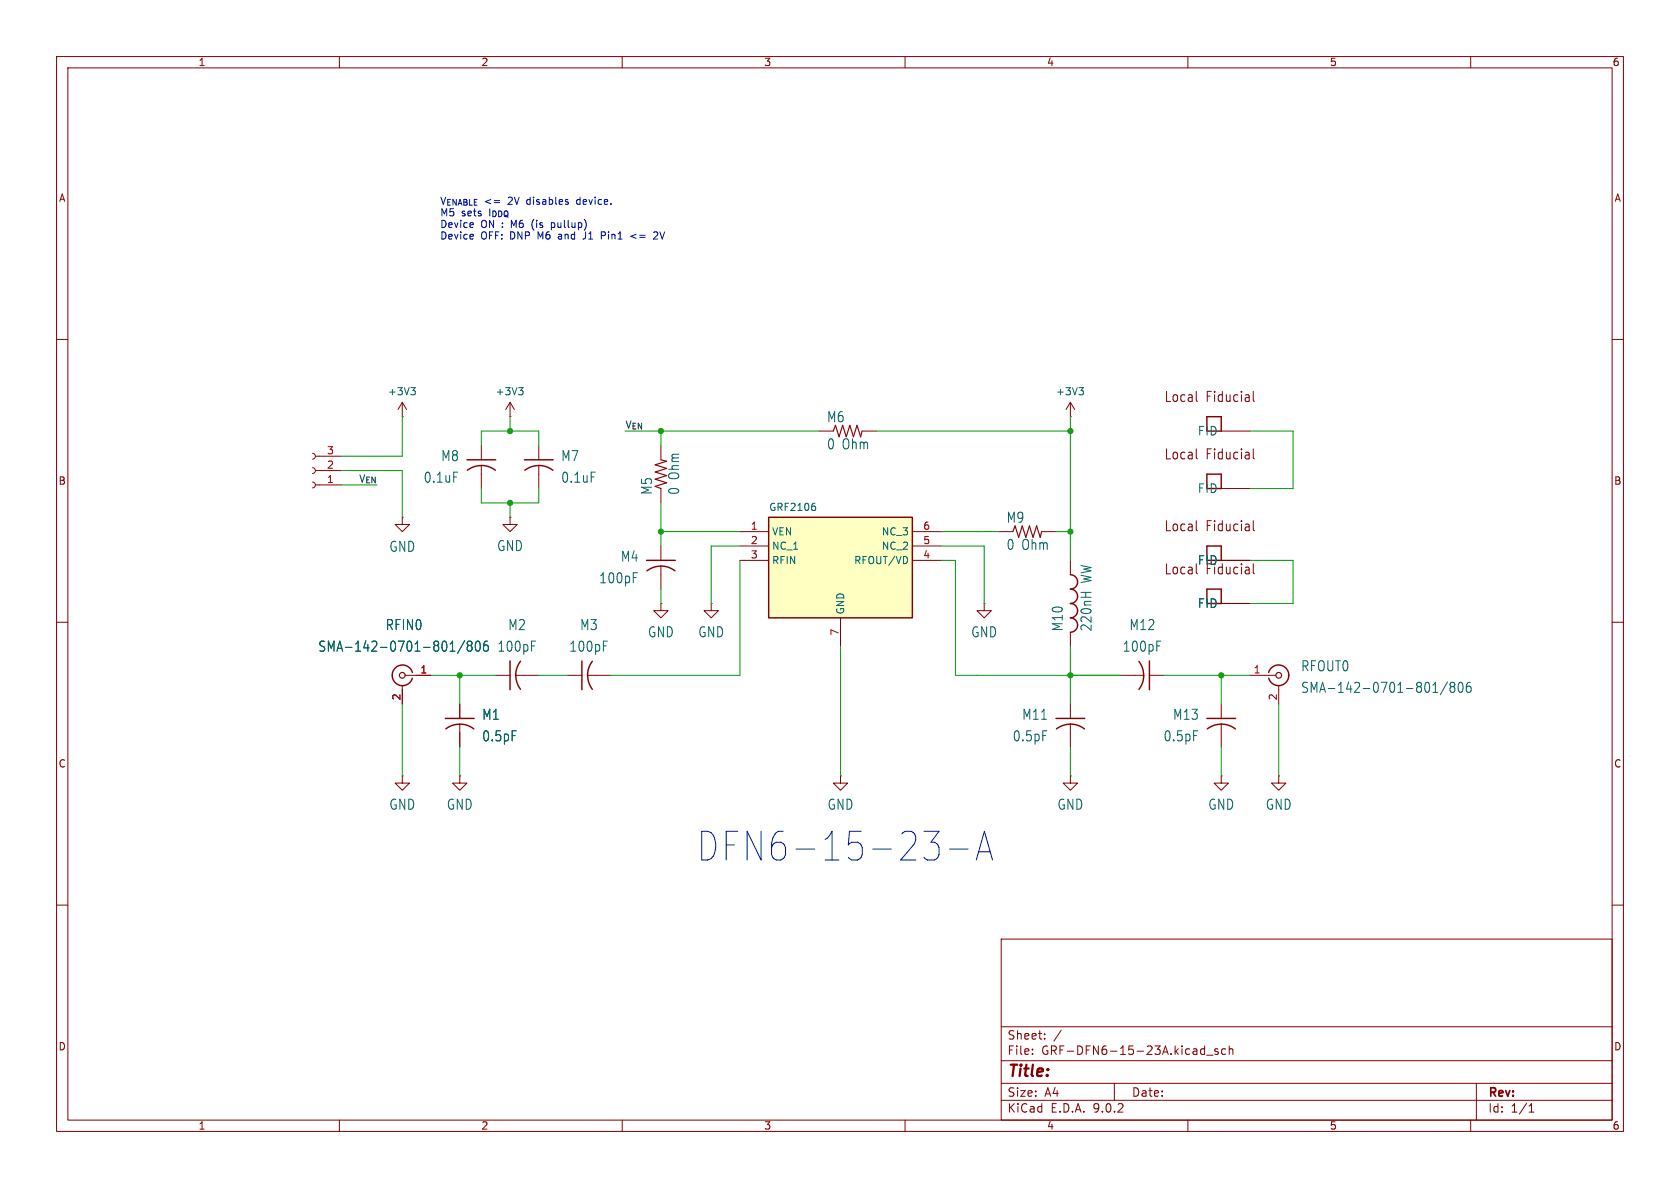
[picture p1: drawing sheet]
<svg xmlns="http://www.w3.org/2000/svg" width="297mm" height="210mm" viewBox="0 0 297 210" stroke-linecap="round" stroke-linejoin="round" font-family="sans-serif">
<g fill="none" stroke="#840000" stroke-width=".18">
<path d="M10 10h277v190h-277zM12 12h273v186h-273zM60 10v2M110 10v2M160 10v2M210 10v2M260 10v2M10 60h2M71.1 73.7h.1M71.1 71.1v2.6M71.1 71.1l-.7 1.3M71.1 71.1l.8 1.3"/>
<path d="M85.1 78.7v2.6M90.2 73.7h.1M90.2 71.1l-.8 1.3M90.2 71.1l.7 1.3M90.2 71.1v2.6M95.2 78.7v2.6M116.8 78.7v2.6M144.8 76.2h2.5M152.4 76.2h2.5M189.2 73.7h.1M189.2 71.1v2.6M189.2 71.1l-.7 1.3"/>
<path d="M189.2 71.1l.8 1.3M211.5 70.7l.2 .3M215.9 76.2h5.1M221.6 69.2v1.5l.2 .3M221.6 79.3v1.6l.2 .2M285 60h2M55.2 85.2l.4 .2 .2 .3-.2 .4-.4 .1M55.2 82.7l.4 .1 .2 .4-.2 .3-.4 .2M55.2 80.1l.4 .2 .2 .3-.2 .4-.4 .2M55.8 85.7h4.5M55.8 83.2h4.5M55.8 80.6h4.5"/>
<path d="M71.1 91.4v1.3h1.3l-1.3 1.3-1.3-1.3h1.3M71.1 91.4h.1M85.1 82.3v4.1M90.2 91.4v1.3h1.2l-1.2 1.3-1.3-1.3h1.3M90.2 91.4h.1M95.2 82.3v4.1M116.8 86.4v2.5M116.8 96.5v2.6M176.5 94h2.6M184.1 94h2.6M189.2 99.1v2.5M211.5 93.6l.2 .2"/>
<path d="M211.5 80.9l.2 .2M215.9 99.1h5.1M215.9 86.4h5.1M221.6 92v1.6l.2 .2M221.6 99.7v1.5l.2 .2M10 110h2M71.6 119.4h4.6M100.3 119.4h2.6M103.9 119.4h4M116.8 106.7v1.3h1.3l-1.3 1.2-1.2-1.2h1.2M116.8 106.7h.1M116.8 100.1v4"/>
<path d="M125.7 106.7v1.3h1.3l-1.3 1.2-1.2-1.2h1.2M125.7 106.7h.1M174 106.7v1.3h1.3l-1.3 1.2-1.3-1.2h1.3M174 106.7h.1M189.2 111.8v2.5M198.1 119.4h4.1M203.2 119.4h2.5M211.5 101.2l.2 .2M215.9 106.7h5.1M221 119.4h4.6M285 110h2M71.1 137.2v1.2h1.3l-1.3 1.3-1.3-1.3h1.3"/>
<path d="M71.1 137.2h.1M71.1 121.2v3.3M81.3 137.2v1.2h1.2l-1.2 1.3-1.3-1.3h1.3M81.3 137.2h.1M81.3 124.5v2.5M81.3 128v4.1M148.6 137.2v1.2h1.3l-1.3 1.3-1.3-1.3h1.3M148.6 137.2h.1M189.2 137.2v1.2h1.3l-1.3 1.3-1.2-1.3h1.2M189.2 137.2h.1M189.2 124.5v2.5M189.2 128v4.1"/>
<path d="M215.9 137.2v1.2h1.3l-1.3 1.3-1.3-1.3h1.3M215.9 137.2h.1M215.9 124.5v2.5M215.9 128v4.1M226.1 137.2v1.2h1.2l-1.2 1.3-1.3-1.3h1.3M226.1 137.2h.1M226.1 121.2v3.3M10 160h2M177 166h108v32h-108zM285 160h2M60 198v2M110 198v2"/>
<path d="M160 198v2M177 194.5h108M177 191.5h108M177 187.5h108M177 181.5h108M182.5 186.3v.1M182.5 185.5v.1M184.7 183.6v.1M184.7 182.8v.1M187.6 182.1l-1.3 2M197 191.5v3M210 198v2"/>
<path d="M212.5 185.4l.5 .1M213 184.9v1.5M213 186.3l-.5 .1M213.3 186.5h1.2M215.3 185.5l-.3-.1-.3 .2 .1 .2 .5 .2v.3h-.6M216.7 185.5l-.5-.1-.2 .3v.4l.1 .2h.6M217.3 185.5l.2-.1 .4 .1 .1 .9M217.3 184.9v1.5M260 198v2M261 191.5v6.5M270.3 196.6h.9M270.3 195.5l.4-.4v1.5"/>
</g>
<g fill="none" stroke="#840000" stroke-width=".25">
<path d="M213.4 73.7h2.5v2.5h-2.5zM82.5 81.3h5.1M82.6 83.1a4 4 0 0 1 5 0M92.7 81.3h5.1M92.8 83.1a4 4 0 0 1 4.9 0M114.3 99.1h5.1M213.4 83.8h2.5v2.6h-2.5zM213.4 96.5h2.5v2.6h-2.5zM72.9 118.9a1.81 1.81 0 0 0-2.8-1 1.81 1.81 0 0 0 0 3 1.81 1.81 0 0 0 2.8-1M102.9 116.8v5.1M103.9 119.4a4.1 4.1 0 0 0 .8 2.4M104.7 116.9a4.1 4.1 0 0 0-.8 2.5"/>
<path d="M114.4 100.9a4 4 0 0 1 4.9 0M189.2 101.6a1.27 1.27 0 0 1 1.3 1.3 1.27 1.27 0 0 1-1.3 1.2 1.27 1.27 0 0 1 1.3 1.3 1.27 1.27 0 0 1-1.3 1.3 1.27 1.27 0 0 1 1.3 1.3 1.27 1.27 0 0 1-1.3 1.2 1.27 1.27 0 0 1 1.3 1.3 1.27 1.27 0 0 1-1.3 1.3M201.3 116.9a4 4 0 0 1 0 5M203.2 116.8v5.1M213.4 104.1h2.5v2.6h-2.5zM224.3 118.9a1.81 1.81 0 0 1 2.8-1 1.81 1.81 0 0 1 0 2.9 1.81 1.81 0 0 1-2.8-.9M78.7 127h5.1M81.3 128a4.1 4.1 0 0 1 2.5 .9M81.3 128a4.1 4.1 0 0 0-2.5 .9M186.7 127h5.1M189.2 128a4.1 4.1 0 0 1 2.5 .9M189.2 128a4.1 4.1 0 0 0-2.4 .9"/>
<path d="M213.4 127h5M215.9 128a4.1 4.1 0 0 1 2.5 .9M215.9 128a4.1 4.1 0 0 0-2.5 .9"/>
</g>
<g fill="none" stroke="#840000" stroke-width=".2">
<path d="M147.3 76.2l.4-1 .6 2 .7-2 .6 2 .6-2 .7 2 .6-2 .6 2 .3-1M116.8 81.3l1.1 .2-2.1 .7 2.1 .6-2.1 .6 2.1 .7-2.1 .6 2.1 .6-2.1 .7 1 .4M179.1 94l.4-1 .6 2 .6-2 .7 2 .6-2 .6 2 .7-2 .6 2 .2-1"/>
<circle cx="71.1" cy="119.4" r=".51"/>
<circle cx="226.1" cy="119.4" r=".51"/>
</g>
<g fill="none" stroke="#006464" stroke-width=".18">
<path d="M72.6 68.5h.8l-.4 .5M73.2 69l.2 .3v.3l-.2 .2M91.7 68.5h.8l-.5 .5M92.2 69l.3 .3v.3l-.3 .2M190.7 68.5h.8l-.4 .5M191.3 69l.2 .3v.3l-.2 .2M79.6 115.1h.8M79.6 113.8l.4-.5v1.8M82.2 113.3l-1.3 2.2M82.9 114.1l-.3 .3v.4l.3 .3 .4-.1 .2-.2-.1-.5-.2-.2M82.9 114.1l-.3-.3 .3-.5h.3l.3 .4-.3 .4M82.9 114.1h.3"/>
<path d="M84.2 113.4l.3-.1a1.23 1.23 0 0 1 0 1.8h-.1a1.32 1.32 0 0 1-.2-1.7zM86.2 113.3a.63 .63 0 0 0-.7 .8v.7l.1 .2 .4 .1 .3-.2v-.5l-.1-.3-.4-.1-.3 .4M106.7 113.3h.7M112 101.2h.7M191.1 104.7h1.8M192 104.7v.9M204.5 113.3h.7M253.3 122.4h.9M253.3 121.1l.5-.5v1.8M255.9 120.5l-1.3 2.3M256.6 121.4l-.3 .3v.4l.3 .3 .5-.1 .1-.2-.1-.6-.2-.1M256.6 121.4l-.3-.4 .3-.4h.3l.3 .4-.3 .4"/>
<path d="M256.6 121.4h.3M258 120.7l.3-.1a1.23 1.23 0 0 1 0 1.8h-.2a1.32 1.32 0 0 1-.1-1.7zM259.9 120.6a.63 .63 0 0 0-.7 .8v.7l.2 .2 .4 .1 .2-.2 .1-.6-.2-.2-.4-.1-.3 .3"/>
</g>
<path d="M135.9 91.4h25.4v17.8h-25.4z" fill="#ffffc2"/>
<path d="M135.9 91.4h25.4v17.8h-25.4zM90.2 116.8v5.1M92 116.9a4 4 0 0 0 0 4.9" fill="none" stroke="#840000" stroke-width=".25"/>
<g fill="none" stroke="#840000" stroke-width=".18">
<path d="M130.8 94h5.1M130.8 96.5h5.1M130.8 99.1h5.1M161.3 94h5.1M161.3 96.5h5.1M161.3 99.1h5.1M215.9 99.1h5.1M73.7 119.4h2.5M87.6 119.4h2.6M91.2 119.4h4M148.6 109.2v5.1M215.9 106.7h5.1"/>
<path d="M71.1 121.9v2.6M81.3 124.5v2.5M81.3 129.5v2.6"/>
</g>
<path d="M144.1 89.5l.1 .2-.1 .5M79.6 115.1h.8M79.6 113.8l.4-.5v1.8M82.2 113.3l-1.3 2.2M82.9 114.1l-.3-.3 .3-.5h.3l.3 .4-.3 .4M82.9 114.1l-.3 .3v.4l.3 .3 .4-.1 .2-.2-.1-.5-.2-.2M82.9 114.1h.3M84.2 113.4l.3-.1a1.23 1.23 0 0 1 0 1.8h-.1a1.32 1.32 0 0 1-.2-1.7zM86.2 113.3a.63 .63 0 0 0-.7 .8v.7l.1 .2 .4 .1 .3-.2v-.5l-.1-.3-.4-.1-.3 .4M94 113.3h.7" fill="none" stroke="#006464" stroke-width=".18"/>
<g fill="none" stroke="#009600" stroke-width=".18">
<path d="M71.1 73.7v6.9h-10.8M85.1 78.7v-2.5h10.1v2.5M90.2 73.7v2.5M110.5 76.2h34.3M116.8 76.2v2.5M154.9 76.2h34.3M189.2 73.7v25.4M221 76.2h7.6v10.2h-7.6M60.3 83.2h10.8v8.2M60.3 85.7h6.4M85.1 86.4v2.5h10.1v-2.5M90.2 88.9v2.5"/>
<path d="M116.8 94h14M116.8 88.9v7.6M130.8 99.1v20.3h-22.9M130.8 96.5h-5.1v10.2M166.4 99.1h2.5v20.3h29.2M166.4 94h10.1M166.4 96.5h7.6v10.2M186.7 94h2.5M221 99.1h7.6v7.6h-7.6M76.2 119.4h11.4M81.3 119.4v5.1M95.2 119.4h5.1"/>
<path d="M116.8 104.1v2.6M148.6 114.3v22.9M189.2 114.3v10.2M205.7 119.4h15.3M215.9 119.4v5.1M71.1 124.5v12.7M81.3 132.1v5.1M189.2 132.1v5.1M215.9 132.1v5.1M226.1 124.5v12.7"/>
</g>
<g fill="none" stroke="#0000c2" stroke-width=".18">
<path d="M83.6 39.4l.1 .3-.6 .1M97.5 39.4v1.2M97.6 39.4h-.1M100.3 35.7l.2 .2-.2 .2M100.3 35.3h.1M83.6 41.5l.1 .2-.6 .1M97.5 40.2h.1M103.3 42.2l-.3 .1M106.3 41.7h.5M106.8 41h-.5v1.3M112.5 41.4l-1 .4 1 .3M115.6 41.1l.4-.1 .3 .2"/>
<path d="M116.3 41.4l-.8 .9h.8M163.3 146.9h2.7l-1.4 2a1.18 1.18 0 0 1 1.4 1v1.2l-.4 .7-.4 .2h-1.2M167.9 150.1h3.3M172.6 152l1.4-5.1 1.5 5.1M173 150.6h2.1"/>
</g>
<g fill="#009600" stroke="#009600" stroke-width=".18">
<circle cx="116.8" cy="76.2" r=".46"/>
<circle cx="116.8" cy="94" r=".46"/>
<circle cx="81.3" cy="119.4" r=".46"/>
<circle cx="90.2" cy="88.9" r=".46"/>
<circle cx="90.2" cy="76.2" r=".46"/>
<circle cx="189.2" cy="76.2" r=".46"/>
<circle cx="189.2" cy="94" r=".46"/>
<circle cx="215.9" cy="119.4" r=".46"/>
<circle cx="189.2" cy="119.4" r=".46"/>
</g>
<text font-size="7.1" fill="#0000c2" x="122.9" y="152.7">DFN6-15-23-A</text>
<text font-size="2.8" fill="#840000" x="178" y="190.9">Title:</text>
<g font-size="2.5" fill="#840000">
<text x="205.8" y="71.3">Local</text>
<text x="213.1" y="71.3">Fiducial</text>
<text x="205.8" y="81.4">Local</text>
<text x="213.1" y="81.4">Fiducial</text>
<text x="205.8" y="94.1">Local</text>
<text x="213.1" y="94.1">Fiducial</text>
<text x="205.8" y="101.7">Local</text>
<text x="213.1" y="101.7">Fiducial</text>
</g>
<g font-size="2.5" fill="#006464">
<text x="146.1" y="74.8">M6</text>
<text x="77.9" y="81.7">M8</text>
<text x="99.1" y="81.7">M7</text>
<text x="146.1" y="79.6">0 Ohm</text>
<text x="74.8" y="85.5">0.1uF</text>
<text x="99.1" y="85.5">0.1uF</text>
<text x="115.5" y="87.6" transform="rotate(-90 115.5 87.6)">M5</text>
<text x="120.3" y="87.6" transform="rotate(-90 120.3 87.6)">0 Ohm</text>
<text x="177.9" y="92.6">M9</text>
<text x="68.7" y="97.8">GND</text>
<text x="87.8" y="97.6">GND</text>
<text x="109.7" y="99.5">M4</text>
<text x="177.9" y="97.4">0 Ohm</text>
<text x="105.8" y="103.3">100pF</text>
<text x="193.2" y="103.1" transform="rotate(-90 193.2 103.1)">WW</text>
<text x="68.1" y="111.6">RFIN0</text>
<text x="89.8" y="111.6">M2</text>
<text x="102.5" y="111.6">M3</text>
<text x="114.5" y="112.9">GND</text>
<text x="123.3" y="112.9">GND</text>
<text x="171.6" y="112.9">GND</text>
<text x="188.1" y="111.7" transform="rotate(-90 188.1 111.7)">M10</text>
<text x="193.2" y="111.7" transform="rotate(-90 193.2 111.7)">220nH</text>
<text x="199.6" y="111.6">M12</text>
<text x="56.2" y="115.4">SMA-142-0701-801/806</text>
<text x="87.8" y="115.4">100pF</text>
<text x="100.5" y="115.4">100pF</text>
<text x="198.4" y="115.4">100pF</text>
<text x="229.9" y="118.9">RFOUT0</text>
<text x="229.9" y="122.7">SMA-142-0701-801/806</text>
<text x="85.1" y="127.5">M1</text>
<text x="85.1" y="131.3">0.5pF</text>
<text x="178.9" y="131.3">0.5pF</text>
<text x="180.6" y="127.5">M11</text>
<text x="205.6" y="131.3">0.5pF</text>
<text x="207.3" y="127.5">M13</text>
<text x="68.7" y="143.4">GND</text>
<text x="78.9" y="143.4">GND</text>
<text x="146.2" y="143.4">GND</text>
<text x="186.8" y="143.4">GND</text>
<text x="213.5" y="143.4">GND</text>
<text x="223.7" y="143.4">GND</text>
</g>
<g font-size="2.1" fill="#006464">
<text x="211.7" y="77.2">FID</text>
<text x="211.7" y="87.4">FID</text>
<text x="211.7" y="100.1">FID</text>
<text x="211.7" y="107.7">FID</text>
</g>
<g font-size="2.1" fill="#840000">
<text x="178" y="184">Sheet:</text>
<text x="178" y="186.7">File:</text>
<text x="184.1" y="186.7">GRF-DFN6-15-23A.kicad_sch</text>
<text x="178" y="196.9">KiCad</text>
<text x="178" y="194.1">Size:</text>
<text x="184.7" y="194.1">A4</text>
<text x="185.7" y="196.9">E.D.A.</text>
<text x="193.3" y="196.9">9.0.2</text>
<text x="200" y="194.1">Date:</text>
<text x="263" y="194.3">Rev:</text>
<text x="263" y="196.9">Id:</text>
<text x="267.1" y="196.9">1/1</text>
</g>
<g font-size="1.8" fill="#840000">
<text x="35" y="11.9">1</text>
<text x="85" y="11.9">2</text>
<text x="135" y="11.9">3</text>
<text x="185" y="11.9">4</text>
<text x="235" y="11.9">5</text>
<text x="285" y="11.9">6</text>
<text x="10.3" y="35.9">A</text>
<text x="285.3" y="35.9">A</text>
<text x="10.3" y="85.9">B</text>
<text x="285.3" y="85.9">B</text>
<text x="10.3" y="135.9">C</text>
<text x="285.3" y="135.9">C</text>
<text x="10.3" y="185.9">D</text>
<text x="285.3" y="185.9">D</text>
<text x="35" y="199.9">1</text>
<text x="85" y="199.9">2</text>
<text x="135" y="199.9">3</text>
<text x="185" y="199.9">4</text>
<text x="235" y="199.9">5</text>
<text x="285" y="199.9">6</text>
</g>
<g font-size="1.8" fill="#0000c2">
<text x="77.7" y="36.4">V_{ENABLE}</text>
<text x="77.7" y="38.5">M5</text>
<text x="77.7" y="40.5">Device</text>
<text x="81.6" y="38.5">sets</text>
<text x="85" y="40.5">ON :</text>
<text x="85.6" y="36.4">&lt;=</text>
<text x="86.6" y="38.5">I_{DDQ}</text>
<text x="89.9" y="36.4">2V</text>
<text x="90.6" y="40.5">M6</text>
<text x="93.4" y="36.4">disables</text>
<text x="94.4" y="40.5">(is</text>
<text x="98.1" y="40.5">pullup)</text>
<text x="102.4" y="36.4">device.</text>
<text x="77.7" y="42.5">Device</text>
<text x="85" y="42.5">OFF:</text>
<text x="90.3" y="42.5">DNP</text>
<text x="95.3" y="42.5">M6</text>
<text x="99.2" y="42.5">and</text>
<text x="103.8" y="42.5">J1</text>
<text x="107.1" y="42.5">Pin1</text>
<text x="112.5" y="42.5">&lt;=</text>
<text x="116.8" y="42.5">2V</text>
</g>
<g font-size="1.8" fill="#006464">
<text x="68.5" y="70.1">+3V3</text>
<text x="87.5" y="70.1">+3V3</text>
<text x="186.6" y="70.1">+3V3</text>
<text x="135.9" y="90.5">GRF2106</text>
<text x="136.4" y="94.8">VEN</text>
<text x="155.8" y="94.8">NC_3</text>
<text x="136.4" y="97.4">NC_1</text>
<text x="136.4" y="99.9">RFIN</text>
<text x="150.9" y="99.9">RFOUT/VD</text>
<text x="155.8" y="97.4">NC_2</text>
<text x="149.5" y="108.7" transform="rotate(-90 149.5 108.7)">GND</text>
</g>
<g font-size="1.8" fill="#0f0f0f">
<text x="110.5" y="75.9">V_{EN}</text>
<text x="63.3" y="85.4">V_{EN}</text>
</g>
<g font-size="1.8" fill="#a90000">
<text x="57.7" y="82.9">2</text>
<text x="57.7" y="80.4">3</text>
<text x="57.7" y="85.5">1</text>
<text x="132.6" y="93.7">1</text>
<text x="163.1" y="93.7">6</text>
<text x="132.6" y="96.3">2</text>
<text x="132.6" y="98.8">3</text>
<text x="163.1" y="96.3">5</text>
<text x="163.1" y="98.8">4</text>
<text x="148.3" y="112.5" transform="rotate(-90 148.3 112.5)">7</text>
<text x="74.2" y="119.1">1</text>
<text x="221.5" y="119.1">1</text>
<text x="70.9" y="123.9" transform="rotate(-90 70.9 123.9)">2</text>
<text x="225.8" y="123.9" transform="rotate(-90 225.8 123.9)">2</text>
</g>
</svg>
